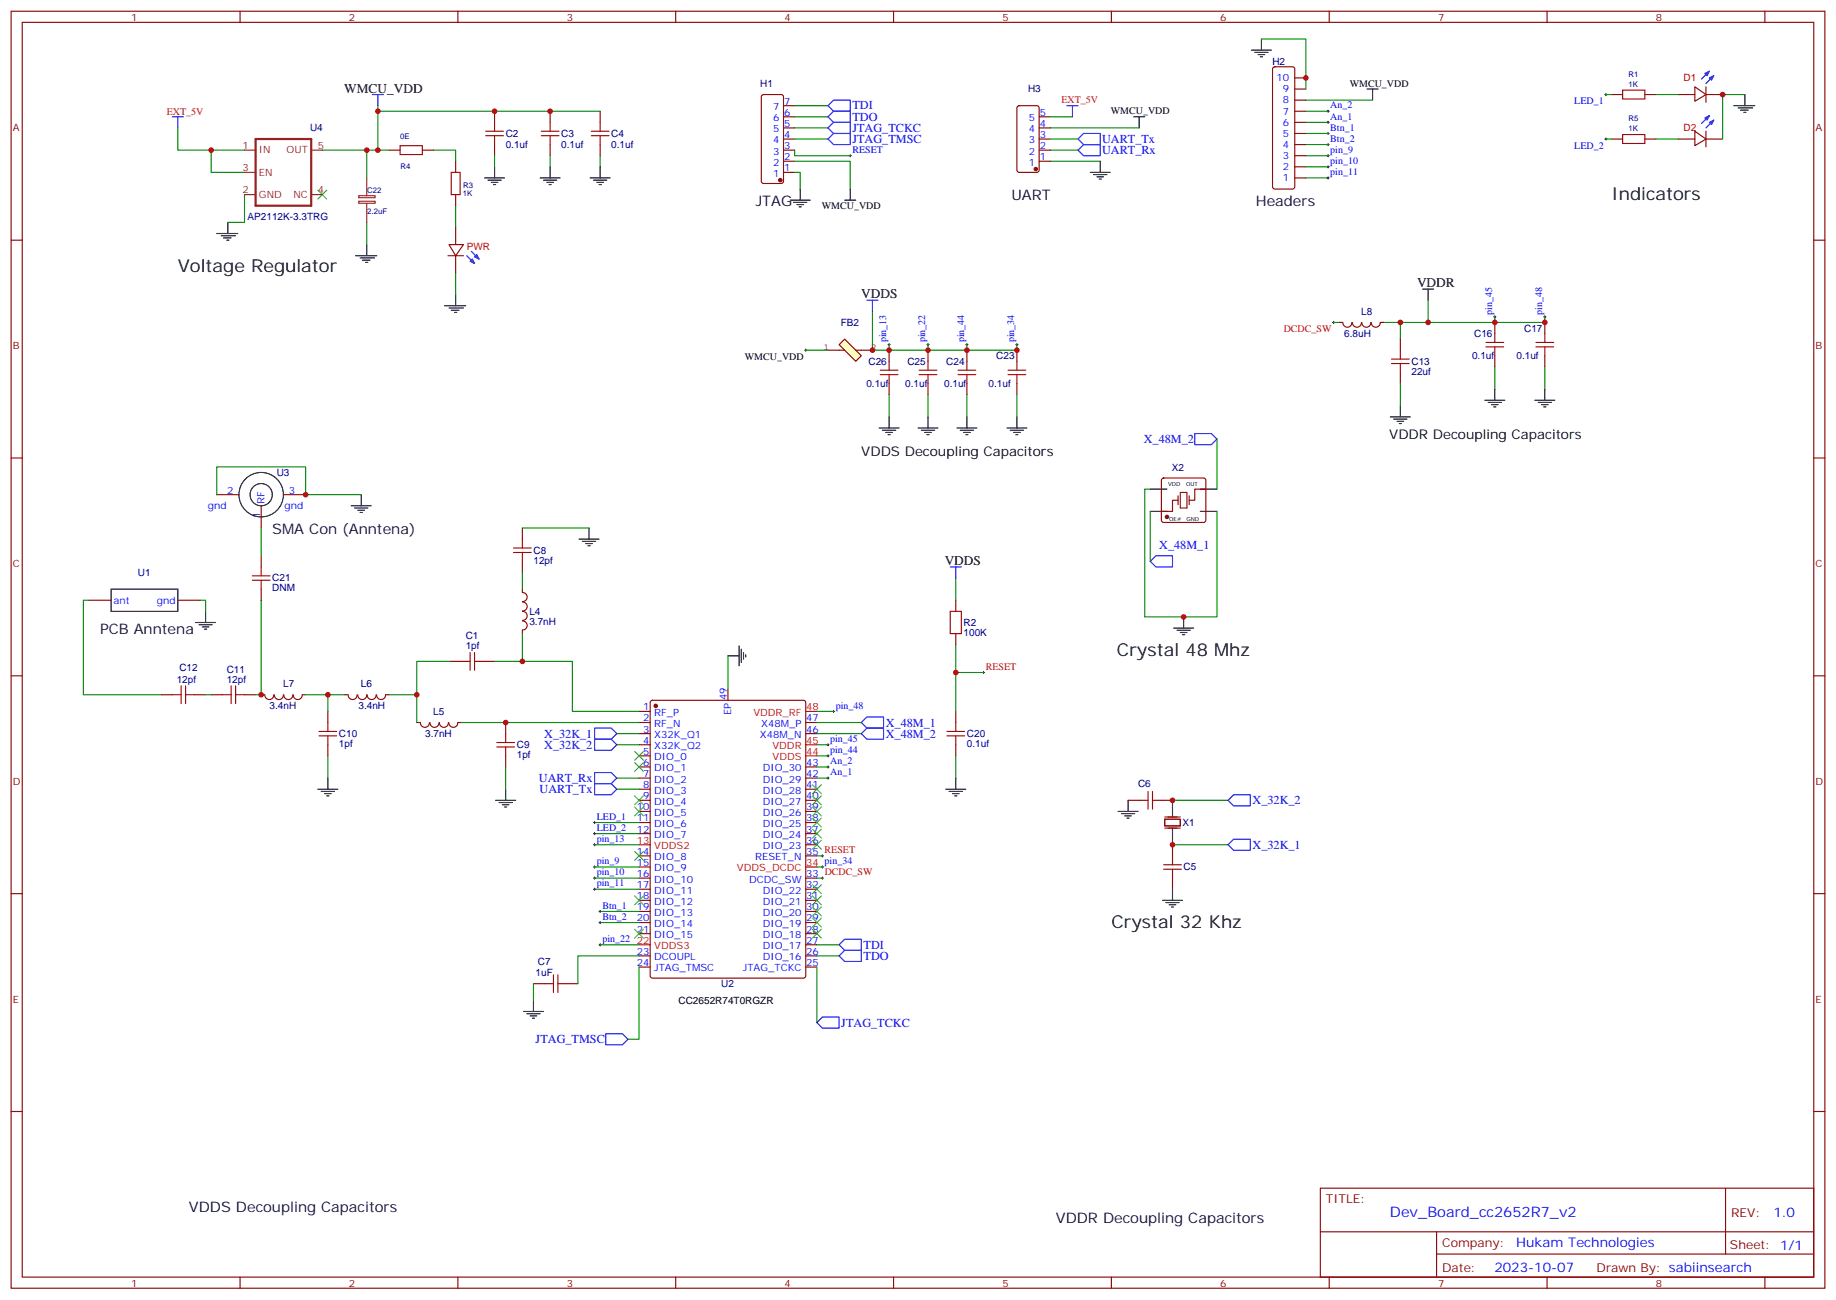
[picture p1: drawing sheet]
<svg xmlns="http://www.w3.org/2000/svg" width="583mm" height="413mm" viewBox="0 0 583 413" stroke-linecap="round" stroke-linejoin="round" font-family="sans-serif">
<g fill="none" stroke="#870000" stroke-width=".35">
<path d="M3.5 3.6h575.8v405.3h-575.8zM7.1 7.1h568.6v398.3h-568.6zM76.2 3.6v3.5M145.3 3.6v3.5M214.5 3.6v3.5M283.6 3.6v3.5M352.8 3.6v3.5M421.9 3.6v3.5M491.1 3.6v3.5M560.2 3.6v3.5M157 35.3v3.5M174.6 35.3v3.5"/>
<path d="M190.5 35.3v3.5M241.9 30.2l.5-.2h5.6l.7 .5v27l-.2 .5-.5 .2h-5.6l-.5-.2-.2-.5v-26.8zM248.7 37.1h3.5M248.7 33.5h3.5M323 33.8l.5-.3h5.6l.7 .5v20l-.4 .7h-5.9l-.7-.4v-20zM329.8 37.1h3.6M404.2 21.4l.4-.2h5.7l.5 .2 .2 .5v37.4l-.2 .5-.5 .2h-5.7l-.5-.2-.2-.5v-37.4zM411 38.8h3.5M411 35.3h3.5M411 31.8h3.5M411 28.3h3.5M411 24.7h3.5"/>
<path d="M511.5 30h3.6M522.1 30h3.5M532.7 30h5.3M538 27.6l3.5 2.4-3.5 2.1zM541.5 30h5.3M541.5 27.6v4.9M123.5 47.7h3.5M134.1 47.7h3.5M144.6 51.2v3.5M157 45.9v3.5M174.6 45.9v3.5M190.5 45.9v3.5"/>
<path d="M248.7 54.7h3.5M248.7 51.2h3.5M248.7 47.7h3.5M248.7 44.1h3.5M248.7 40.6h3.5M329.8 51.2h3.6M329.8 47.7h3.6M329.8 44.1h3.6M329.8 40.6h3.6M411 56.5h3.5M411 53h3.5M411 49.4h3.5"/>
<path d="M411 45.9h3.5M411 42.4h3.5M511.5 44.1h3.6M522.1 44.1h3.5M532.7 44.1h5.3M538 41.7l3.5 2.4-3.5 2.1zM541.5 44.1h5.3M541.5 41.7v4.9M3.5 76.2h3.6M142.5 77.6h4.6l-2.5 3.6zM144.6 61.8v3.5M144.6 72.4v5.2"/>
<path d="M575.7 76.2h3.6M142.2 81.2h4.9M144.6 81.2v5.3M3.5 145.4h3.6M68.8 157h7M90 157h7M368.9 151.9l.5-.2h12.7l.5 .2 .2 .5v12.7l-.3 .5-.4 .2h-12.7l-.5-.2-.2-.5v-12.7zM373.9 158.8h-1.7v3.5h-3.5M382.8 155.3h-3.6v3.5h-1.7M575.7 145.4h3.6M82.9 160.5v7.1M82.9 176.4v3.6"/>
<path d="M165.8 167.6v3.5M165.8 178.2v3.5M28.2 190.5h7.1M56.4 190.5h7.1M82.9 187v3.5M165.8 187v1.1M165.8 188.1a1.41 1.41 0 0 1 1.5 1.4 1.41 1.41 0 0 1-1.5 1.4M165.8 197.1a1.41 1.41 0 0 1 1.5 1.4 1.41 1.41 0 0 1-1.5 1.4M165.8 191.1a1.41 1.41 0 0 1 1.5 1.4 1.41 1.41 0 0 1-1.5 1.4M165.8 194.1a1.41 1.41 0 0 1 1.5 1.4 1.41 1.41 0 0 1-1.5 1.4M303.4 190.5v3.6M3.5 214.5h3.6"/>
<path d="M142.9 209.9h3.5M153.5 209.9h3.5M165.8 200.1v1M231.1 218.8v3.5M303.4 201.1v3.5M575.7 214.5h3.6M51.2 220.5h3.5M61.7 220.5h3.6M67 220.5h3.6M77.6 220.5h3.5M82.9 220.5h1.1M84.1 220.5a1.41 1.41 0 0 0 1.4 1.5 1.41 1.41 0 0 0 1.4-1.5"/>
<path d="M87.1 220.5a1.41 1.41 0 0 0 1.4 1.6 1.41 1.41 0 0 0 1.4-1.6M90.1 220.5a1.41 1.41 0 0 0 1.4 1.6 1.41 1.41 0 0 0 1.4-1.6M97 220.5h-1.1a1.41 1.41 0 0 1-1.4 1.5 1.41 1.41 0 0 1-1.4-1.5M104.1 225.8v3.5M104.1 236.4v3.5M109.4 220.5h1M110.5 220.5a1.41 1.41 0 0 0 1.4 1.5 1.41 1.41 0 0 0 1.4-1.5M113.6 220.5a1.41 1.41 0 0 0 1.4 1.6 1.41 1.41 0 0 0 1.4-1.6M116.6 220.5a1.41 1.41 0 0 0 1.4 1.6 1.41 1.41 0 0 0 1.4-1.6M119.6 220.5a1.41 1.41 0 0 0 1.4 1.5 1.41 1.41 0 0 0 1.4-1.5M122.4 220.5h1.1M132.3 229.3h1"/>
<path d="M133.5 229.4a1.41 1.41 0 0 0 1.4 1.5 1.41 1.41 0 0 0 1.4-1.5M136.5 229.4a1.41 1.41 0 0 0 1.4 1.5 1.41 1.41 0 0 0 1.4-1.5M139.5 229.4a1.41 1.41 0 0 0 1.4 1.5 1.41 1.41 0 0 0 1.4-1.5M142.5 229.4a1.41 1.41 0 0 0 1.4 1.5 1.41 1.41 0 0 0 1.4-1.5M145.3 229.3h1.1M160.5 229.3v3.6M160.5 239.9v3.6M202.8 225.8h3.6M202.8 229.3h3.6M202.8 232.9h3.6M202.8 236.4h3.6M202.8 239.9h3.6"/>
<path d="M206.6 222.5l.5-.2h48l.6 .4 .1 87.1-.5 .6-48.2 .1-.7-.5v-87zM255.8 229.3h3.5M255.8 232.9h3.5M303.4 225.8v3.5M303.4 236.4v3.5M202.8 243.5h3.6M202.8 247h3.6M202.8 250.5h3.6M202.8 254h3.6M202.8 257.6h3.6M255.8 243.5h3.5M255.8 247h3.5"/>
<path d="M255.8 250.5h3.5M255.8 254h3.5M255.8 257.6h3.5M358.1 254h3.5M368.7 254h3.5M202.8 261.1h3.6M202.8 264.6h3.6M202.8 271.7h3.6M202.8 275.2h3.6M202.8 278.7h3.6M255.8 261.1h3.5M255.8 264.6h3.5"/>
<path d="M255.8 271.7h3.5M255.8 278.7h3.5M255.8 268.1h3.5M372.2 268.1v3.6M372.2 278.7v3.6M3.5 283.7h3.6M202.8 282.3h3.6M202.8 285.8h3.6M202.8 289.3h3.6M202.8 292.8h3.6M202.8 296.4h3.6M255.8 282.3h3.5"/>
<path d="M255.8 285.8h3.5M255.8 289.3h3.5M255.8 292.8h3.5M255.8 296.4h3.5M255.8 299.9h3.5M575.7 283.7h3.6M169.3 312.2h3.6M179.9 312.2h3.5M202.8 303.4h3.6M202.8 307h3.6M255.8 303.4h3.5M255.8 307h3.5"/>
<path d="M3.5 352.8h3.6M575.7 352.8h3.6M419.1 377.2h156.6v28.2h-156.6zM547.7 377.2v20.9M419.1 391h156.5M456 398.1h119.6M456 391v14.1M76.2 405.4v3.5M145.3 405.4v3.5M214.5 405.4v3.5M283.6 405.4v3.5M352.8 405.4v3.5"/>
<path d="M421.9 405.4v3.5M491.1 405.4v3.5M560.2 405.4v3.5"/>
</g>
<g fill="#870000" stroke="#870000" stroke-width=".35">
<circle cx="208.1" cy="224" r=".53"/>
<circle cx="370.4" cy="164.1" r=".53"/>
<circle cx="247.6" cy="57.2" r=".53"/>
<circle cx="328.8" cy="53.7" r=".53"/>
</g>
<path d="M255.8 239.9h3.5M255.8 236.4h3.5M255.8 225.8h3.5M202.8 268.1h3.6M255.8 275.2h3.5M202.8 299.9h3.6" fill="none" stroke="#f00" stroke-width=".35"/>
<g fill="none" stroke="#000" stroke-width=".35">
<path d="M397.2 15.9h6.4M398.3 16.6h4.2M399.3 17.3h2.2M400 18h.8M400.4 12.4v3.5M359.8 37.1h3.6M361.6 37.1v3.5M433.9 28.3h3.5M435.7 28.3v3.5M550.3 33.5h6.7M551.7 34.3h4.6M552.4 35h2.5"/>
<path d="M553.5 35.7h.7M553.9 30v3.5M153.8 56.5h6.4M154.9 57.2h4.2M155.9 57.9h2.1M156.6 58.6h.7M157 53v3.5M171.4 56.5h6.4M172.5 57.2h4.2M173.6 57.9h2.1M174.3 58.6h.7M174.6 53v3.5"/>
<path d="M187.3 56.5h6.4M188.4 57.2h4.2M189.4 57.9h2.2M190.1 58.6h.8M190.5 53v3.5M346.1 54.7h6.3M347.1 55.4h4.3M348.2 56.1h2.1M348.9 56.8h.7M349.2 51.2v3.5M68.8 74.1h6.7M70.2 74.8h4.6"/>
<path d="M70.9 75.5h2.5M72 76.2h.7M72.3 70.6v3.5M116.4 77.6v3.6M250.8 63.5h6.4M251.9 64.2h4.2M252.9 64.9h2.2M253.6 65.7h.8M254 60v3.5M268.1 63.5h3.5M269.9 60v3.5M112.9 81.2h6.7"/>
<path d="M114.3 81.9h4.6M115 82.6h2.5M116.1 83.3h.7M141.1 97h6.7M142.5 97.8h4.6M143.2 98.5h2.5M144.3 99.2h.7M144.6 93.5v3.5M114.7 157v3.5M365.1 155.3h5.3M381 155.3h5.3M111.5 160.5h6.3"/>
<path d="M112.5 161.3h4.3M113.6 162h2.1M114.3 162.7h.7M183.8 171.1h6.3M184.9 171.8h4.2M185.9 172.5h2.1M186.6 173.2h.7M187 167.6v3.5M365.1 162.3h5.3M381 162.3h5.3M35.3 187h21.1v7.1h-21.1zM62.1 197.6h6.3"/>
<path d="M63.1 198.3h4.3M64.2 199h2.1M64.9 199.7h.7M65.3 194.1v3.5M372.5 199.4h6.4M375.7 195.8v3.6M231.1 208.2h3.5M234.6 205v6.3M235.3 206.1v4.2M236 207.1v2.1M236.7 207.8v.7M373.6 200.1h4.2"/>
<path d="M374.6 200.8h2.2M375.4 201.5h.7M100.9 250.5h6.3M102 251.2h4.2M103 251.9h2.1M103.7 252.6h.7M104.1 247v3.5M157.3 254h6.4M158.4 254.7h4.2M159.5 255.4h2.1M160.2 256.2h.7M160.5 250.5v3.5"/>
<path d="M300.2 250.5h6.4M301.3 251.2h4.2M302.3 251.9h2.1M303 252.6h.7M303.4 247v3.5M354.9 257.6h6.3M356 258.3h4.2M357 259h2.1M357.7 259.7h.7M358.1 254v3.6M372.2 254v5.3M372.2 262.9v5.2"/>
<path d="M369 285.8h6.4M370.1 286.5h4.2M371.1 287.2h2.1M371.8 287.9h.7M372.2 282.3v3.5M169.3 317.5v3.6M166.2 321.1h6.3M167.2 321.8h4.2M168.3 322.5h2.1M169 323.2h.7"/>
<circle cx="82.9" cy="157" r="7.1"/>
<circle cx="82.9" cy="157" r="3.5"/>
</g>
<path d="M373.9 157.4v2.8M374.6 156.3h2.2v5h-2.2zM377.5 157.4v2.8M369.7 259.3h4.9M369.7 260h4.9v2.1h-4.9zM369.7 262.9h4.9" fill="none" stroke="#871200" stroke-width=".35"/>
<g fill="none" stroke="#a10000" stroke-width=".35">
<path d="M157 38.8v2.9M174.6 38.8v2.9M190.5 38.8v2.9M515.1 28.6h7v2.8h-7zM127 46.2h7.1v2.9h-7.1zM143.2 54.7h2.8v7.1h-2.8zM154.2 43.1h5.6M154.2 41.7h5.6M157 43.1v2.8M171.8 43.1h5.6M171.8 41.7h5.6M174.6 43.1v2.8"/>
<path d="M187.7 43.1h5.6M187.7 41.7h5.6M190.5 43.1v2.8M515.1 42.7h7v2.8h-7zM82.9 180v2.8M163 175.4h5.6M163 174h5.6M165.8 171.1v2.9M165.8 175.4v2.8M80.1 182.8h5.6M80.1 184.2h5.6M82.9 184.2v2.8"/>
<path d="M301.6 194.1h3.6v7h-3.6zM57.5 217.7v5.6M58.9 217.7v5.6M73.4 217.7v5.6M74.8 217.7v5.6M146.4 209.9h2.8M149.2 207.1v5.7M150.6 209.9h2.9M150.6 207.1v5.7M54.7 220.5h2.8M58.9 220.5h2.8M70.6 220.5h2.8"/>
<path d="M74.8 220.5h2.8M101.2 233.6h5.7M101.2 232.2h5.7M104.1 229.3v2.9M104.1 233.6v2.8M157.7 237.1h5.6M157.7 235.7h5.6M160.5 232.9v2.8M160.5 237.1v2.8M300.6 233.6h5.6M300.6 232.2h5.6M303.4 229.3v2.9"/>
<path d="M303.4 233.6v2.8M361.6 254h2.8M364.4 251.2v5.7M365.8 251.2v5.7M365.8 254h2.9M369.4 274.5h5.6M369.4 275.9h5.6M372.2 271.7v2.8M372.2 275.9v2.8M172.9 312.2h2.8M175.7 309.4v5.7M177.1 309.4v5.7"/>
<path d="M177.1 312.2h2.8"/>
</g>
<g fill="none" stroke="#008700" stroke-width=".35">
<path d="M400.4 12.4h14.1v15.9M119.9 35.3h70.6M119.9 33.5v14.2M252.2 33.5h10.6M252.2 37.1h10.6M333.4 37.1h7M414.5 35.3h7.1M414.5 38.8h7.1M414.5 31.8h21.2M509.8 30h1.7M525.6 30h7.1M553.9 30h-7.1v14.1"/>
<path d="M56.4 40.6v7.1h21.2M67 47.7v7h10.6M102.3 47.7h21.2M116.4 47.7v8.8M137.6 47.7h7v3.5M157 49.4v3.6M174.6 49.4v3.6M190.5 49.4v3.6M252.2 54.7h1.8v5.3M252.2 51.2h17.7v8.8M252.2 40.6h10.6M252.2 44.1h10.6"/>
<path d="M333.4 40.6h28.2M333.4 44.1h8.8M333.4 51.2h15.8M333.4 47.7h8.8M414.5 49.4h7.1M414.5 53h7.1M414.5 42.4h7.1M414.5 45.9h7.1M414.5 56.5h7.1M509.8 44.1h1.7M525.6 44.1h7.1M77.6 61.8v8.8h-5.3"/>
<path d="M116.4 70.6v7M144.6 65.3v7.1M144.6 86.5v7M386.3 139.4v15.9M68.8 157v-8.8h28.2v8.8h17.7M365.1 155.3h-1.7v40.5h22.9v-33.5M82.9 167.6v8.8M165.8 167.6h21.2M365.1 162.3v15.9M28.2 190.5h-1.7v30h24.7M63.5 190.5h1.8v3.6M82.9 190.5v30h-1.8"/>
<path d="M165.8 181.7v5.3M303.4 183.5v7M142.9 209.9h-10.6v19.4M157 209.9h24.7v15.9h21.1M165.8 201.1v8.8M231.1 208.2v10.6M303.4 204.6v21.2M65.3 220.5h1.7M97 220.5h12.4M104.1 220.5v5.3M104.1 239.9v7.1M123.5 220.5h8.8"/>
<path d="M146.4 229.3h56.4M195.8 232.9h7M195.8 236.4h7M259.3 232.9h14.1M259.3 229.3h14.1M303.4 239.9v7.1M160.5 243.5v7M195.8 247h7M195.8 250.5h7M372.2 254h17.6M188.7 264.6h14.1M188.7 261.1h14.1"/>
<path d="M188.7 278.7h14.1M188.7 275.2h14.1M372.2 268.1h17.6M188.7 282.3h14.1M190.5 292.8h12.3M190.5 289.3h12.3M259.3 299.9h7M169.3 312.2v5.3M202.8 303.4h-19.4v8.8M202.8 307v22.9h-3.5M259.3 307v17.6M259.3 303.4h7"/>
</g>
<g fill="none" stroke="#00f" stroke-width=".35">
<path d="M54.7 37.1h3.5M56.4 37.1v3.5M118.2 30h3.5M119.9 30v3.5M262.8 37.1l1.8-1.8h5.3v3.5h-5.3zM262.8 33.5l1.8-1.7h5.3v3.5h-5.3zM338.7 33.5h3.5M340.4 33.5v3.6M541.2 23.3l1.4-.7-.7 1.4zM541.2 37.4l1.4-.7-.7 1.4zM542.6 24.7l1.4-.7-.7 1.4zM542.6 38.8l1.4-.7-.7 1.4z"/>
<path d="M542.6 22.6l-2.5 2.5M542.6 36.7l-2.5 2.5M544 24l-2.5 2.5M544 38.1l-2.5 2.5M262.8 40.6l1.8-1.8h5.3v3.6h-5.3zM262.8 44.1l1.8-1.7h5.3v3.5h-5.3zM342.2 44.1l1.8-1.7h5.2v3.5h-5.2zM342.2 47.7l1.8-1.8h5.2v3.5h-5.2zM149.6 79.8l2.4 2.4M148.2 81.2l2.4 2.4M149.2 82.9l.7-.7 .7 1.4zM150.6 81.5l.7-.7 .7 1.4z"/>
<path d="M379.2 137.6h5.3l1.8 1.8-1.8 1.7h-5.3zM301.6 180h3.6M303.4 180v3.5M365.1 178.2l1.8-1.8h5.3v3.6h-5.3zM188.7 231.1h5.3l1.8 1.8-1.8 1.7h-5.3zM188.7 234.6h5.3l1.8 1.8-1.8 1.8h-5.3zM273.4 232.9l1.8-1.8h5.3v3.5h-5.3zM275.2 227.6h5.3v3.5h-5.3l-1.8-1.8zM188.7 245.2h5.3l1.8 1.8-1.8 1.7h-5.3zM188.7 248.7h5.3l1.8 1.8-1.8 1.8h-5.3zM389.8 254l1.8-1.7h5.3v3.5h-5.3zM389.8 268.1l1.8-1.7h5.3v3.5h-5.3z"/>
<path d="M266.3 299.9l1.8-1.8h5.3v3.6h-5.3zM266.3 303.4l1.8-1.7h5.3v3.5h-5.3zM192.3 328.1h5.3l1.7 1.8-1.7 1.7h-5.3zM259.3 324.6l1.8-1.8h5.2v3.6h-5.2z"/>
</g>
<g fill="none" stroke="#3c3" stroke-width=".35">
<path d="M100.9 60.4l2.8 2.8M103.7 60.4l-2.8 2.8M201.4 238.5l2.9 2.8M204.3 238.5l-2.9 2.8M201.4 242l2.9 2.9M201.4 252.6l2.9 2.8M201.4 256.2l2.9 2.8M204.3 242l-2.9 2.9M204.3 252.6l-2.9 2.8M204.3 256.2l-2.9 2.8M257.9 252.6l2.8 2.8M257.9 256.2l2.8 2.8"/>
<path d="M257.9 259.7l2.8 2.8M257.9 249.1l2.8 2.8M260.7 252.6l-2.8 2.8M260.7 256.2l-2.8 2.8M260.7 259.7l-2.8 2.8M260.7 249.1l-2.8 2.8M201.4 270.3l2.9 2.8M204.3 270.3l-2.9 2.8M257.9 263.2l2.8 2.8M257.9 266.7l2.8 2.9M260.7 263.2l-2.8 2.8M260.7 266.7l-2.8 2.9"/>
<path d="M201.4 284.4l2.9 2.8M201.4 295l2.9 2.8M204.3 284.4l-2.9 2.8M204.3 295l-2.9 2.8M257.9 280.8l2.8 2.9M257.9 284.4l2.8 2.8M257.9 287.9l2.8 2.8M257.9 291.4l2.8 2.9M257.9 295l2.8 2.8M260.7 280.8l-2.8 2.9M260.7 284.4l-2.8 2.8M260.7 287.9l-2.8 2.8"/>
<path d="M260.7 291.4l-2.8 2.9M260.7 295l-2.8 2.8"/>
</g>
<path d="M81.1 44.1h17.7v21.2h-17.7z" fill="none" stroke="#8c2424" stroke-width=".71"/>
<path d="M77.6 47.7h3.5M77.6 54.7h3.5M98.8 47.7h3.5M116.4 56.5v5.6M77.6 61.8h3.5M98.8 61.8h3.5M113.9 63.9h5.2v.6h-5.2zM113.9 62.1h5.2v.7h-5.2zM116.4 64.6v6" fill="none" stroke="#8c2424" stroke-width=".35"/>
<g fill="none" stroke="#000" stroke-width=".32">
<path d="M421.2 35.3h.7M421.2 38.8h.7M421.6 35v.7M421.6 38.5v.7M509.4 30h.7M509.8 29.7v.7M421.2 53h.7M421.2 49.4h.7M421.2 45.9h.7M421.2 42.4h.7M421.2 56.5h.7M421.6 42v.7"/>
<path d="M421.6 45.5v.7M421.6 49.1v.7M421.6 52.6v.7M421.6 56.1v.7M509.4 44.1h.7M509.8 43.8v.7M262.5 247h.7M262.5 243.5h.7M262.8 243.1v.7M262.8 246.6v.7M188.4 261.1h.7M188.4 264.6h.7"/>
<path d="M188.4 275.2h.7M188.4 278.7h.7M188.7 260.7v.7M188.7 264.3v.7M188.7 274.8v.8M188.7 278.4v.7M188.4 282.3h.7M188.7 281.9v.7M190.1 289.3h.8M190.1 292.8h.8M190.5 289v.7M190.5 292.5v.7"/>
</g>
<path d="M266.3 109.4l1.8-1.8 5.3 5.3-1.8 1.8z" fill="#ffffc2" stroke="#850000" stroke-width=".35"/>
<path d="M262.8 111.2h5.3M271.6 111.2h5.3" fill="none" stroke="#850000" stroke-width=".35"/>
<g fill="none" stroke="#a10000" stroke-width=".35">
<path d="M279.4 118.9h5.6M279.4 117.5h5.6M282.2 114.7v2.8M282.2 118.9v2.8M291.7 118.9h5.7M291.7 117.5h5.7M294.6 114.7v2.8M294.6 118.9v2.8M304.1 118.9h5.6M304.1 117.5h5.6M306.9 114.7v2.8M306.9 118.9v2.8"/>
<path d="M320 118.9h5.6M320 117.5h5.6M322.8 114.7v2.8M322.8 118.9v2.8M441.7 115.4h5.6M441.7 114h5.6M444.5 111.2v2.8M444.5 115.4v2.8M471.7 110.1h5.6M471.7 108.7h5.6M474.5 105.9v2.8M474.5 110.1v2.8"/>
<path d="M487.5 110.1h5.7M487.5 108.7h5.7M490.4 105.9v2.8M490.4 110.1v2.8"/>
</g>
<g fill="none" stroke="#870000" stroke-width=".35">
<path d="M282.2 111.2v3.5M294.6 111.2v3.5M306.9 111.2v3.5M322.8 111.2v3.5M425.1 102.3h1.1M426.3 102.4a1.41 1.41 0 0 0 1.4 1.5 1.41 1.41 0 0 0 1.4-1.5M429.3 102.4a1.41 1.41 0 0 0 1.4 1.5 1.41 1.41 0 0 0 1.4-1.5M432.3 102.4a1.41 1.41 0 0 0 1.4 1.5 1.41 1.41 0 0 0 1.4-1.5M439.2 102.3l-1.1 .1a1.41 1.41 0 0 1-1.4 1.5 1.41 1.41 0 0 1-1.4-1.5M444.5 107.6v3.6M444.5 118.2v3.5M474.5 102.3v3.6"/>
<path d="M474.5 112.9v3.6M490.4 102.3v3.6M490.4 112.9v3.6M282.2 121.7v3.6M294.6 121.7v3.6M306.9 121.7v3.6M322.8 121.7v3.6"/>
</g>
<g fill="none" stroke="#000" stroke-width=".35">
<path d="M451.6 91.8h3.5M453.3 91.8v3.5M279 135.9h6.4M280.1 136.6h4.2M281.2 137.3h2.1M281.9 138h.7M282.2 132.3v3.6M291.4 135.9h6.3M292.5 136.6h4.2M293.5 137.3h2.1M294.2 138h.7M294.6 132.3v3.6"/>
<path d="M303.7 135.9h6.4M304.8 136.6h4.2M305.9 137.3h2.1M306.6 138h.7M306.9 132.3v3.6M319.6 135.9h6.4M320.7 136.6h4.2M321.7 137.3h2.1M322.4 138h.7M322.8 132.3v3.6M441.3 132.3h6.4M442.4 133h4.2"/>
<path d="M443.4 133.7h2.2M444.1 134.4h.8M444.5 128.8v3.5M471.3 127h6.4M472.4 127.7h4.2M473.4 128.4h2.1M474.1 129.2h.7M474.5 123.5v3.5M487.2 127h6.3M488.2 127.7h4.3M489.3 128.4h2.1M490 129.2h.7"/>
<path d="M490.4 123.5v3.5"/>
</g>
<g fill="none" stroke="#008700" stroke-width=".35">
<path d="M252.2 47.7v1.7h17.7M276.9 98.8v12.4h45.9v-1.8M453.3 95.3v7M255.8 111.2h7M282.2 109.4v1.8M294.6 109.4v1.8M306.9 109.4v1.8M423.3 102.3h1.8M439.2 102.3h5.3v5.3M474.5 100.6v1.7h-30M474.5 116.5v7M490.4 100.6v1.7h-15.9"/>
<path d="M490.4 116.5v7M282.2 125.3v7M294.6 125.3v7M306.9 125.3v7M322.8 125.3v7M444.5 121.7v7.1M303.4 213.5h8.8M259.3 225.8h5.3M259.3 236.4h3.5M259.3 239.9h3.5M259.3 243.5h3.5M259.3 247h3.5"/>
<path d="M188.7 268.1h14.1M259.3 275.2h1.8M259.3 278.7h1.8M259.3 271.7h1.8M190.5 299.9h12.3"/>
</g>
<g fill="none" stroke="#000" stroke-width=".32">
<path d="M269.5 49.4h.7M269.9 49.1v.7M255.4 111.2h.7M255.8 110.8v.7M281.9 109.4h.7M282.2 109v.7M294.2 109.4h.7M294.6 109v.7M306.6 109.4h.7M306.9 109v.7M322.4 109.4h.7M322.8 109v.7"/>
<path d="M423 102.3h.7M423.3 102v.7M474.1 100.6h.7M474.5 100.2v.7M490 100.6h.7M490.4 100.2v.7M311.9 213.5h.7M312.2 213.1v.7M262.5 239.9h.7M262.5 236.4h.7M262.8 236v.7M262.8 239.6v.7"/>
<path d="M264.2 225.8h.7M264.6 225.5v.7M188.4 268.1h.7M188.7 267.8v.7M260.7 275.2h.7M260.7 278.7h.7M260.7 271.7h.7M261.1 271.3v.7M261.1 274.8v.8M261.1 278.4v.7M190.1 299.9h.8M190.5 299.5v.7"/>
</g>
<path d="M275.2 95.3h3.5M276.9 95.3v3.5" fill="none" stroke="#00f" stroke-width=".35"/>
<g fill="#c00">
<circle cx="372.2" cy="268.1" r=".88"/>
<circle cx="372.2" cy="254" r=".88"/>
<circle cx="375.7" cy="195.8" r=".88"/>
<circle cx="165.8" cy="209.9" r=".88"/>
<circle cx="160.5" cy="229.3" r=".88"/>
<circle cx="132.3" cy="220.5" r=".88"/>
<circle cx="104.1" cy="220.5" r=".88"/>
<circle cx="97" cy="157" r=".88"/>
<circle cx="82.9" cy="220.5" r=".88"/>
<circle cx="67" cy="47.7" r=".88"/>
<circle cx="119.9" cy="47.7" r=".88"/>
<circle cx="116.4" cy="47.7" r=".88"/>
<circle cx="546.8" cy="30" r=".88"/>
<circle cx="414.5" cy="24.7" r=".88"/>
<circle cx="119.9" cy="35.3" r=".88"/>
<circle cx="157" cy="35.3" r=".88"/>
<circle cx="174.6" cy="35.3" r=".88"/>
<circle cx="282.2" cy="111.2" r=".88"/>
<circle cx="322.8" cy="111.2" r=".88"/>
<circle cx="306.9" cy="111.2" r=".88"/>
<circle cx="294.6" cy="111.2" r=".88"/>
<circle cx="276.9" cy="111.2" r=".88"/>
<circle cx="444.5" cy="102.3" r=".88"/>
<circle cx="474.5" cy="102.3" r=".88"/>
<circle cx="490.4" cy="102.3" r=".88"/>
<circle cx="303.4" cy="213.5" r=".88"/>
<circle cx="453.3" cy="102.3" r=".88"/>
</g>
<g font-size="5.6">
<text x="511.5" y="63.5">Indicators</text>
<text x="56.4" y="86.5">Voltage Regulator</text>
<text x="354.5" y="208.2">Crystal 48 Mhz</text>
<text x="352.8" y="294.6">Crystal 32 Khz</text>
</g>
<g font-size="4.6" fill="#003">
<text x="239.9" y="65.3">JTAG</text>
<text x="321" y="63.5">UART</text>
<text x="398.6" y="65.3">Headers</text>
<text x="86.4" y="169.4">SMA Con (Anntena)</text>
<text x="31.7" y="201.1">PCB Anntena</text>
<text x="60" y="384.6">VDDS Decoupling Capacitors</text>
<text x="335.1" y="388.1">VDDR Decoupling Capacitors</text>
</g>
<text font-size="4.6" fill="#00f" x="441.2" y="386.2">Dev_Board_cc2652R7_v2</text>
<g font-size="4.2">
<text x="109.2" y="29.7">WMCU_VDD</text>
<text x="273.4" y="94.6">VDDS</text>
<text x="449.8" y="91.1">VDDR</text>
<text x="441" y="139.4">VDDR Decoupling Capacitors</text>
<text x="273.4" y="144.7">VDDS Decoupling Capacitors</text>
<text x="299.9" y="179.2">VDDS</text>
</g>
<g font-size="4.2" fill="#00f">
<text x="562.9" y="386.4">1.0</text>
<text x="481.3" y="396">Hukam Technologies</text>
<text x="474.4" y="403.8">2023-10-07</text>
</g>
<g font-size="3.9" fill="#00f">
<text x="270.6" y="34.7">TDI</text>
<text x="270.6" y="38.3">TDO</text>
<text x="270.6" y="41.9">JTAG_TCKC</text>
<text x="270.6" y="45.4">JTAG_TMSC</text>
<text x="349.8" y="45.4">UART_Tx</text>
<text x="349.8" y="48.9">UART_Rx</text>
<text x="363.1" y="140.7">X_48M_2</text>
<text x="368" y="174.1">X_48M_1</text>
<text x="281.2" y="230.6">X_48M_1</text>
<text x="172.7" y="234.1">X_32K_1</text>
<text x="172.7" y="237.7">X_32K_2</text>
<text x="281.2" y="234.2">X_48M_2</text>
<text x="171.1" y="248.2">UART_Rx</text>
<text x="171.3" y="251.8">UART_Tx</text>
<text x="397.6" y="255.2">X_32K_2</text>
<text x="397.6" y="269.3">X_32K_1</text>
<text x="274.1" y="304.6">TDO</text>
<text x="274.1" y="301.1">TDI</text>
<text x="267.1" y="325.9">JTAG_TCKC</text>
<text x="170" y="331">JTAG_TMSC</text>
</g>
<g font-size="3.9" fill="#800">
<text x="420.9" y="381.7">TITLE:</text>
<text x="549.5" y="386.4">REV:</text>
<text x="457.8" y="395.9">Company:</text>
<text x="549.1" y="396.6">Sheet: 1/1</text>
<text x="457.8" y="403.6">Date:</text>
<text x="506.8" y="403.7">Drawn By: sabiinsearch</text>
</g>
<g font-size="3.2" fill="#800">
<text x="41.6" y="6.6">1</text>
<text x="110.8" y="6.6">2</text>
<text x="179.9" y="6.6">3</text>
<text x="249.1" y="6.6">4</text>
<text x="318.2" y="6.6">5</text>
<text x="387.3" y="6.6">6</text>
<text x="456.5" y="6.6">7</text>
<text x="525.6" y="6.6">8</text>
<text x="4.1" y="41.7">A</text>
<text x="576.3" y="41.7">A</text>
<text x="4.1" y="110.8">B</text>
<text x="576.3" y="110.8">B</text>
<text x="4.1" y="180">C</text>
<text x="576.3" y="180">C</text>
<text x="4.1" y="249.1">D</text>
<text x="576.3" y="249.1">D</text>
<text x="4.1" y="318.2">E</text>
<text x="576.3" y="318.2">E</text>
<text x="41.6" y="408.4">1</text>
<text x="110.8" y="408.4">2</text>
<text x="179.9" y="408.4">3</text>
<text x="249.1" y="408.4">4</text>
<text x="318.2" y="408.4">5</text>
<text x="387.3" y="408.4">6</text>
<text x="456.5" y="408.4">7</text>
<text x="525.6" y="408.4">8</text>
</g>
<g font-size="3.2" fill="#000080">
<text x="403.9" y="20.6">H2</text>
<text x="241.3" y="27.7">H1</text>
<text x="326.3" y="29.3">H3</text>
<text x="98.4" y="41.7">U4</text>
<text x="160.5" y="46.9">0.1uf</text>
<text x="160.5" y="43.6">C2</text>
<text x="178.2" y="46.9">0.1uf</text>
<text x="178.2" y="43.6">C3</text>
<text x="194" y="46.9">0.1uf</text>
<text x="194" y="43.6">C4</text>
<text x="78.6" y="69.9">AP2112K-3.3TRG</text>
<text x="432.1" y="100">L8</text>
<text x="266.9" y="103.3">FB2</text>
<text x="426.7" y="107">6.8uH</text>
<text x="467.9" y="107">C16</text>
<text x="483.8" y="105.2">C17</text>
<text x="275.7" y="115.8">C26</text>
<text x="288" y="115.8">C25</text>
<text x="300.4" y="115.8">C24</text>
<text x="316.2" y="114.1">C23</text>
<text x="448" y="119">22uf</text>
<text x="448" y="115.8">C13</text>
<text x="467.3" y="114.1">0.1uf</text>
<text x="481.4" y="114.1">0.1uf</text>
<text x="275" y="122.9">0.1uf</text>
<text x="287.3" y="122.9">0.1uf</text>
<text x="299.7" y="122.9">0.1uf</text>
<text x="313.8" y="122.9">0.1uf</text>
<text x="371.9" y="149.3">X2</text>
<text x="87.9" y="151">U3</text>
<text x="169.3" y="179">12pf</text>
<text x="169.3" y="175.8">C8</text>
<text x="43.8" y="182.7">U1</text>
<text x="86.4" y="184.5">C21</text>
<text x="86.4" y="187.7">DNM</text>
<text x="168" y="195.2">L4</text>
<text x="147.8" y="202.9">C1</text>
<text x="168" y="198.4">3.7nH</text>
<text x="305.9" y="201.9">100K</text>
<text x="305.9" y="198.7">R2</text>
<text x="147.8" y="206.1">1pf</text>
<text x="57" y="212.8">C12</text>
<text x="72" y="213.5">C11</text>
<text x="56.1" y="216.6">12pf</text>
<text x="72" y="216.6">12pf</text>
<text x="89.9" y="218.1">L7</text>
<text x="114.6" y="218.1">L6</text>
<text x="85.6" y="225.2">3.4nH</text>
<text x="113.8" y="225.2">3.4nH</text>
<text x="137.5" y="226.9">L5</text>
<text x="107.6" y="237.2">1pf</text>
<text x="107.6" y="234">C10</text>
<text x="135" y="234">3.7nH</text>
<text x="164" y="237.5">C9</text>
<text x="306.9" y="237.2">0.1uf</text>
<text x="306.9" y="234">C20</text>
<text x="164" y="240.8">1pf</text>
<text x="361.3" y="249.9">C6</text>
<text x="375.4" y="262.1">X1</text>
<text x="375.7" y="276.3">C5</text>
<text x="170" y="309.8">1uF</text>
<text x="170.8" y="306.3">C7</text>
<text x="229" y="313.5">U2</text>
</g>
<g font-size="3.2" fill="#00f">
<text x="405.2" y="25.8">10</text>
<text x="407.2" y="29.3">9</text>
<text x="245.4" y="35">7</text>
<text x="248.9" y="33.2">7</text>
<text x="407.2" y="32.8">8</text>
<text x="422.3" y="34.4">An_2</text>
<text x="499.7" y="33.1">LED_1</text>
<text x="245.4" y="38.5">6</text>
<text x="248.9" y="40.3">5</text>
<text x="248.9" y="36.7">6</text>
<text x="326.5" y="38.5">5</text>
<text x="330" y="40.3">4</text>
<text x="330" y="36.7">5</text>
<text x="407.2" y="39.9">6</text>
<text x="407.2" y="36.4">7</text>
<text x="422.3" y="41.5">Btn_1</text>
<text x="422.3" y="38">An_1</text>
<text x="245.4" y="45.5">4</text>
<text x="245.4" y="42">5</text>
<text x="248.9" y="47.3">3</text>
<text x="248.9" y="43.8">4</text>
<text x="326.5" y="45.5">3</text>
<text x="326.5" y="42">4</text>
<text x="330" y="47.3">2</text>
<text x="330" y="43.8">3</text>
<text x="407.2" y="47">4</text>
<text x="407.2" y="43.4">5</text>
<text x="422.3" y="45">Btn_2</text>
<text x="499.7" y="47.2">LED_2</text>
<text x="245.4" y="52.6">2</text>
<text x="245.4" y="49.1">3</text>
<text x="248.9" y="50.8">2</text>
<text x="270.6" y="48.5">RESET</text>
<text x="326.5" y="52.6">1</text>
<text x="326.5" y="49.1">2</text>
<text x="330" y="50.8">1</text>
<text x="407.2" y="50.5">3</text>
<text x="422.3" y="52.1">pin_10</text>
<text x="422.3" y="48.5">pin_9</text>
<text x="245.4" y="56.1">1</text>
<text x="248.9" y="54.4">1</text>
<text x="407.2" y="57.5">1</text>
<text x="407.2" y="54">2</text>
<text x="422.3" y="55.6">pin_11</text>
<text x="473.6" y="99.9" transform="rotate(-90 473.6 99.9)">pin_45</text>
<text x="489.5" y="99.9" transform="rotate(-90 489.5 99.9)">pin_48</text>
<text x="281.3" y="108.7" transform="rotate(-90 281.3 108.7)">pin_13</text>
<text x="293.7" y="108.7" transform="rotate(-90 293.7 108.7)">pin_22</text>
<text x="306" y="108.7" transform="rotate(-90 306 108.7)">pin_44</text>
<text x="321.9" y="108.7" transform="rotate(-90 321.9 108.7)">pin_34</text>
<text x="66" y="161.6">gnd</text>
<text x="72.1" y="156.7">2</text>
<text x="84" y="159.8" transform="rotate(-90 84 159.8)">RF</text>
<text x="90.3" y="161.6">gnd</text>
<text x="91.7" y="156.7">3</text>
<text x="82.5" y="164.3" transform="rotate(-90 82.5 164.3)">1</text>
<text x="36" y="191.6">ant</text>
<text x="49.8" y="191.6">gnd</text>
<text x="204.2" y="225.5">1</text>
<text x="207.7" y="227.2">RF_P</text>
<text x="230.7" y="222.3" transform="rotate(-90 230.7 222.3)">49</text>
<text x="232.1" y="226.9" transform="rotate(-90 232.1 226.9)">EP</text>
<text x="265.3" y="224.9">pin_48</text>
<text x="204.2" y="229">2</text>
<text x="204.2" y="232.5">3</text>
<text x="207.7" y="230.8">RF_N</text>
<text x="241.6" y="230.8">X48M_P</text>
<text x="255.9" y="232.5">46</text>
<text x="255.9" y="229">47</text>
<text x="204.2" y="236">4</text>
<text x="204.2" y="239.6">5</text>
<text x="207.7" y="234.3">X32K_Q1</text>
<text x="207.7" y="237.8">X32K_Q2</text>
<text x="241.2" y="234.3">X48M_N</text>
<text x="263.5" y="239">pin_44</text>
<text x="263.5" y="235.5">pin_45</text>
<text x="204.2" y="243.1">6</text>
<text x="207.7" y="241.3">DIO_0</text>
<text x="207.7" y="244.9">DIO_1</text>
<text x="242.1" y="244.9">DIO_30</text>
<text x="255.9" y="243.1">43</text>
<text x="263.5" y="242.6">An_2</text>
<text x="204.2" y="246.6">7</text>
<text x="204.2" y="250.2">8</text>
<text x="207.7" y="248.4">DIO_2</text>
<text x="207.7" y="251.9">DIO_3</text>
<text x="242.1" y="251.9">DIO_28</text>
<text x="242.1" y="248.4">DIO_29</text>
<text x="255.9" y="250.2">41</text>
<text x="255.9" y="246.6">42</text>
<text x="263.5" y="246.1">An_1</text>
<text x="202.2" y="257.2">10</text>
<text x="204.2" y="253.7">9</text>
<text x="207.7" y="255.4">DIO_4</text>
<text x="242.1" y="255.4">DIO_27</text>
<text x="255.9" y="257.2">39</text>
<text x="255.9" y="253.7">40</text>
<text x="189.4" y="260.2">LED_1</text>
<text x="189.4" y="263.7">LED_2</text>
<text x="202.2" y="260.7">11</text>
<text x="207.7" y="259">DIO_5</text>
<text x="207.7" y="262.5">DIO_6</text>
<text x="242.1" y="262.5">DIO_25</text>
<text x="242.1" y="259">DIO_26</text>
<text x="255.9" y="260.7">38</text>
<text x="189.4" y="267.2">pin_13</text>
<text x="202.2" y="264.3">12</text>
<text x="207.7" y="266">DIO_7</text>
<text x="242.1" y="269.6">DIO_23</text>
<text x="242.1" y="266">DIO_24</text>
<text x="255.9" y="267.8">36</text>
<text x="255.9" y="264.3">37</text>
<text x="189.4" y="274.3">pin_9</text>
<text x="202.2" y="271.3">14</text>
<text x="202.2" y="274.8">15</text>
<text x="207.7" y="273.1">DIO_8</text>
<text x="239.7" y="273.1">RESET_N</text>
<text x="255.9" y="271.3">35 RESET</text>
<text x="189.4" y="277.8">pin_10</text>
<text x="189.4" y="281.4">pin_11</text>
<text x="202.2" y="278.4">16</text>
<text x="202.2" y="281.9">17</text>
<text x="207.7" y="276.6">DIO_9</text>
<text x="207.7" y="280.1">DIO_10</text>
<text x="237.8" y="280.1">DCDC_SW</text>
<text x="255.9" y="281.9">32</text>
<text x="255.9" y="278.4">33 DCDC_SW</text>
<text x="202.2" y="285.4">18</text>
<text x="207.7" y="283.7">DIO_11</text>
<text x="207.7" y="287.2">DIO_12</text>
<text x="242.1" y="287.2">DIO_21</text>
<text x="242.1" y="283.7">DIO_22</text>
<text x="255.9" y="285.4">31</text>
<text x="191.2" y="288.4">Btn_1</text>
<text x="191.2" y="292">Btn_2</text>
<text x="202.2" y="289">19</text>
<text x="202.2" y="292.5">20</text>
<text x="207.7" y="290.7">DIO_13</text>
<text x="242.1" y="290.7">DIO_20</text>
<text x="255.9" y="292.5">29</text>
<text x="255.9" y="289">30</text>
<text x="191.2" y="299">pin_22</text>
<text x="202.2" y="296">21</text>
<text x="207.7" y="294.3">DIO_14</text>
<text x="207.7" y="297.8">DIO_15</text>
<text x="242.1" y="297.8">DIO_18</text>
<text x="242.1" y="294.3">DIO_19</text>
<text x="255.9" y="299.5">27</text>
<text x="255.9" y="296">28</text>
<text x="202.2" y="303.1">23</text>
<text x="207.7" y="304.8">DCOUPL</text>
<text x="242.1" y="304.8">DIO_16</text>
<text x="242.1" y="301.3">DIO_17</text>
<text x="255.9" y="303.1">26</text>
<text x="202.2" y="306.6">24</text>
<text x="207.7" y="308.4">JTAG_TMSC</text>
<text x="235.8" y="308.4">JTAG_TCKC</text>
<text x="255.9" y="306.6">25</text>
</g>
<g font-size="3.2">
<text x="428.4" y="27.5">WMCU_VDD</text>
<text x="352.6" y="36.3">WMCU_VDD</text>
<text x="260.9" y="66.3">WMCU_VDD</text>
<text x="236.4" y="114.3">WMCU_VDD</text>
<text x="215.4" y="318.6">CC2652R74T0RGZR</text>
</g>
<g font-size="3.2" fill="#f00">
<text x="534.4" y="25.8">D1</text>
<text x="336.9" y="32.8">EXT_5V</text>
<text x="52.9" y="36.4">EXT_5V</text>
<text x="534.4" y="41.7">D2</text>
<text x="148.2" y="79.4">PWR</text>
<text x="407.5" y="105.5">DCDC_SW</text>
<text x="312.9" y="212.6">RESET</text>
<text x="239.1" y="227.2">VDDR_RF</text>
<text x="255.9" y="225.5">48</text>
<text x="245.2" y="237.8">VDDR</text>
<text x="255.9" y="239.6">44</text>
<text x="255.9" y="236">45</text>
<text x="245.2" y="241.3">VDDS</text>
<text x="202.2" y="267.8">13</text>
<text x="207.7" y="269.6">VDDS2</text>
<text x="255.9" y="274.8">34 pin_34</text>
<text x="233.9" y="276.6">VDDS_DCDC</text>
<text x="202.2" y="299.5">22</text>
<text x="207.7" y="301.3">VDDS3</text>
</g>
<g font-size="3.2" fill="#8d2323">
<text x="77" y="47.3">1</text>
<text x="100.9" y="47.3">5</text>
<text x="82.2" y="48.7">IN</text>
<text x="90.9" y="48.7">OUT</text>
<text x="77" y="54.4">3</text>
<text x="82.2" y="55.8">EN</text>
<text x="77" y="61.4">2</text>
<text x="82.2" y="62.8">GND</text>
<text x="93.1" y="62.8">NC</text>
<text x="100.9" y="61.4">4</text>
</g>
<g font-size="2.8" fill="#840000">
<text x="261.5" y="111.1">1</text>
<text x="276.6" y="111.1">2</text>
</g>
<g font-size="2.5" fill="#000080">
<text x="516.9" y="27.6">1K</text>
<text x="516.9" y="24.4">R1</text>
<text x="516.9" y="41.7">1K</text>
<text x="516.9" y="38.5">R5</text>
<text x="127" y="44.1">0E</text>
<text x="127.1" y="53.7">R4</text>
<text x="147.1" y="59.5">R3</text>
<text x="116.6" y="61.3">C22</text>
<text x="146.9" y="62.2">1K</text>
<text x="116.6" y="68.1">2.2uF</text>
</g>
<g font-size="1.8">
<text x="370.8" y="154.2">VDD</text>
<text x="376.5" y="154.2">OUT</text>
<text x="371.1" y="165.5">OE#</text>
<text x="376.6" y="165.5">GND</text>
</g>
</svg>
